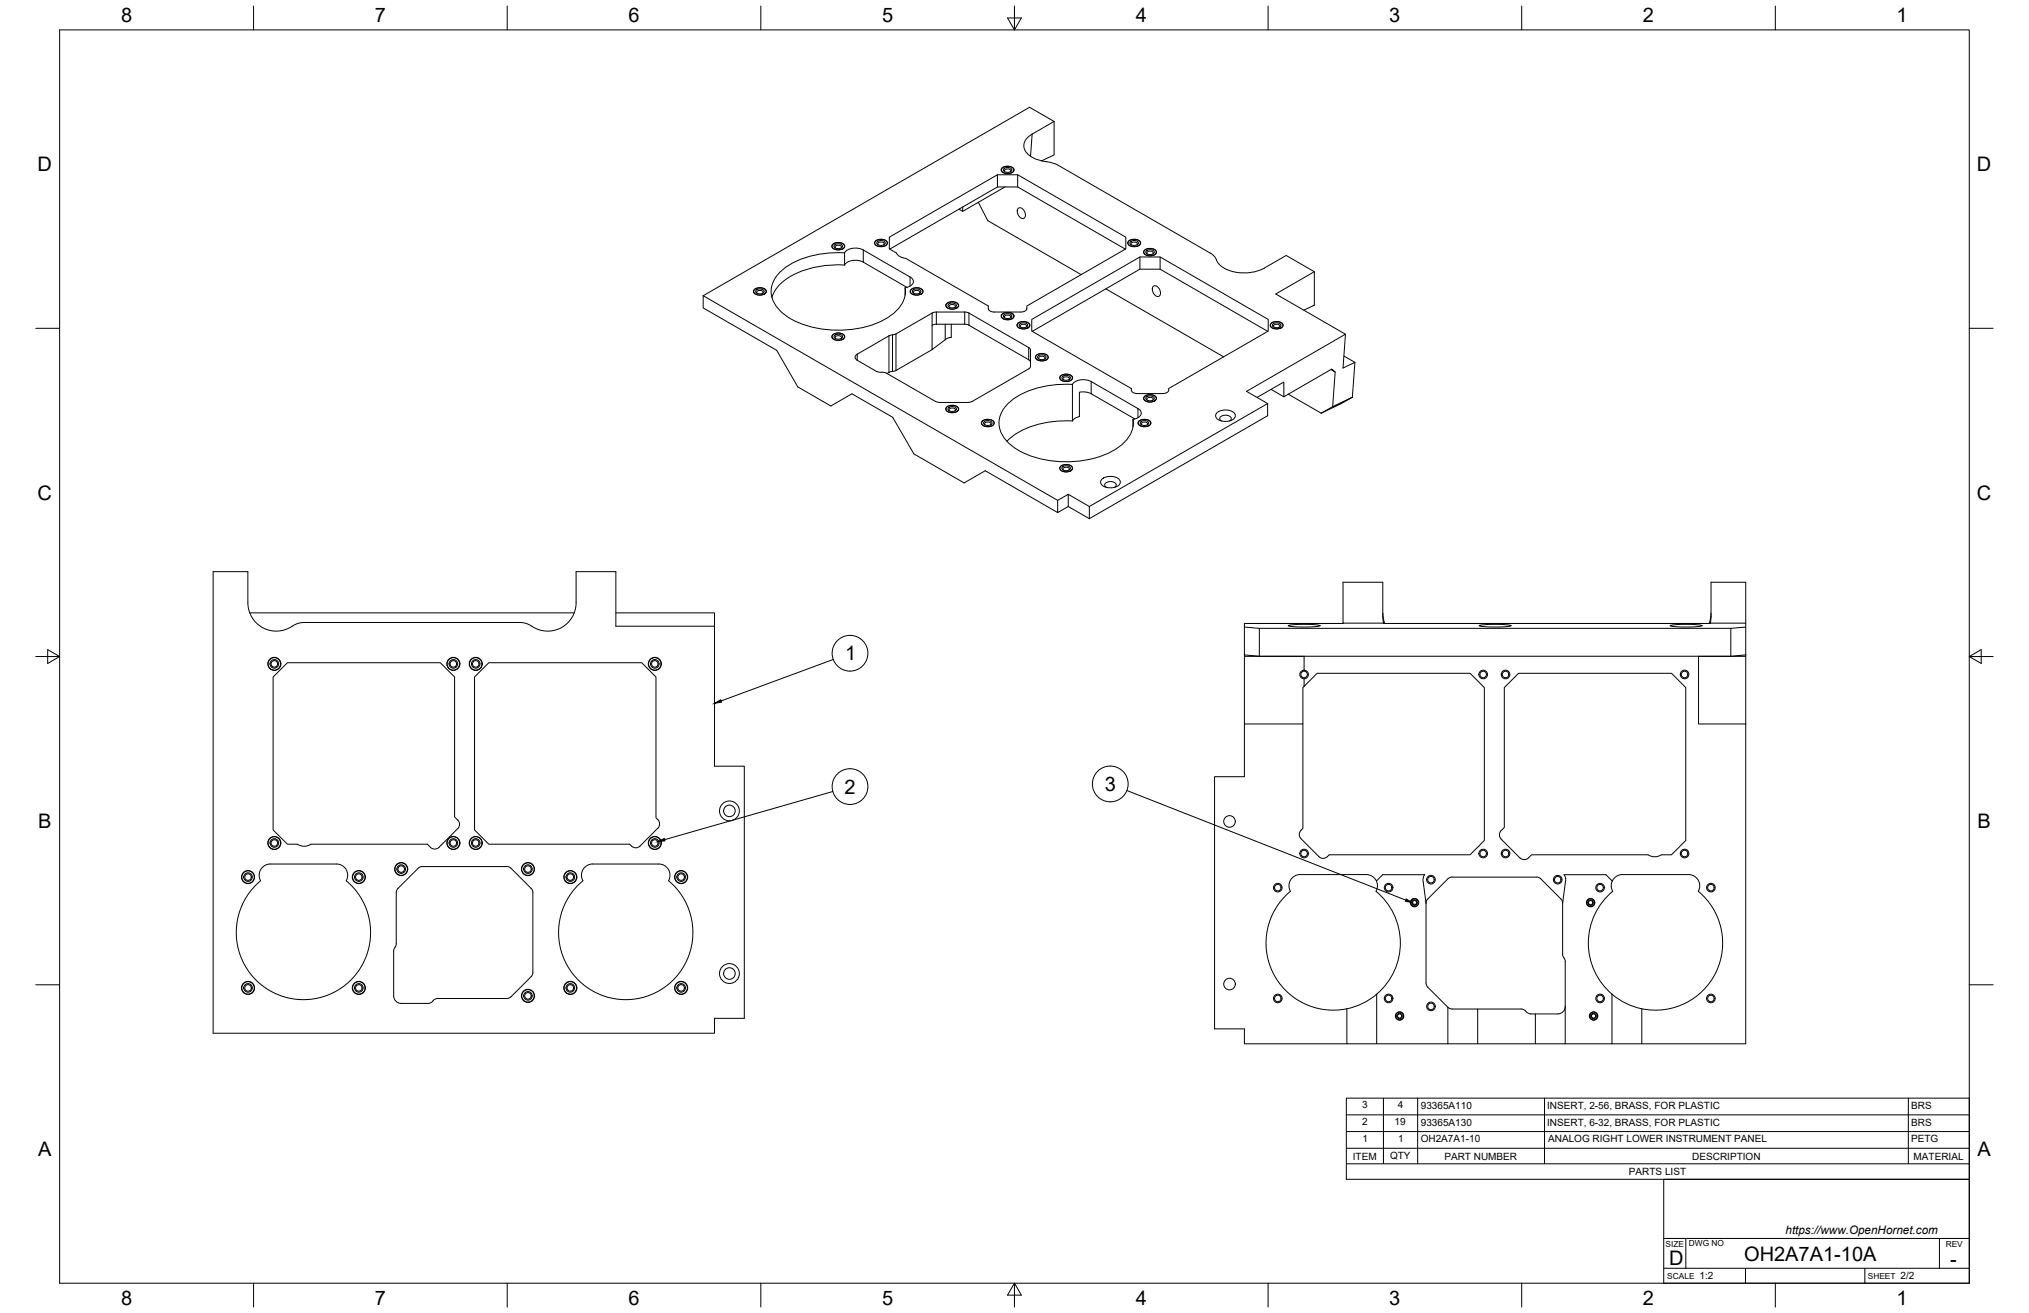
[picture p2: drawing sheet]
<svg xmlns="http://www.w3.org/2000/svg" width="864mm" height="559mm" viewBox="0 0 864 559" stroke-linecap="round" stroke-linejoin="round" font-family="sans-serif">
<!-- layer: Visible -->
<g fill="none" stroke="#000" stroke-width=".43">
<path d="M448.6 51.7l-9.3 5.4a5.2 5.2 0 0 0-3.5 4.9 5.2 5.2 0 0 0 3.5 4.9 24.2 24.2 0 0 0 8.5 2.4l2.6 1.1 64.7 37.3a7.2 7.2 0 0 1 3.4 4.3 16.3 16.3 0 0 0 15.7 3.6l3-1 10.2-5.9 12 6.9v14.3l-4.5 2.1M448.6 51.7v14.2l-5.3 2.6M448.6 51.7l-10.4-6-138.9 80.2M424.5 74.4v5.2M426.4 71.5a3.8 3.8 0 0 1 5.2 .4 2.24 2.24 0 0 1-3 2l-1.7-.5a1.17 1.17 0 0 1-.5-1.9zM426.6 71.6a3.3 3.3 0 0 1 4.9 .7 3.1 3.1 0 0 1-5.3 0zM427.2 71.8a2.12 2.12 0 0 1 3.5 .7 2.1 2.1 0 0 1-3.6-.3zM427.7 79.6l-18 10.4-1.5-1M427.8 73.1a1.07 1.07 0 0 1 .3-1.2 1.07 1.07 0 0 1 1.4 .1l.7 .6-.2 .5M433.2 74.4v5.2M409.7 88.1v1.9M416.4 86.1l4 7.8 39.8 23"/>
<path d="M433.3 88.8a2.02 2.02 0 0 1 3 1.7 1.46 1.46 0 0 1-.1 2.1 1.46 1.46 0 0 1-2.1-.1l-1.1-2.2zM331.8 116a36.2 36.2 0 0 1 25.7-8.5l2 .1a6.5 6.5 0 0 1 8-1.2l19.8 11.5a2.07 2.07 0 0 1 1.5 2.1 2.07 2.07 0 0 1-1.7 1.9l-1.9 .6a12.4 12.4 0 0 1-6 11.8 43.6 43.6 0 0 1-34.6 4.6 23 23 0 0 1-15.5-10.8 10.6 10.6 0 0 1 2.7-12.1zM354.4 104a3.8 3.8 0 0 1 5.1 .4 2.24 2.24 0 0 1-3 2l-1.7-.5a1.17 1.17 0 0 1-.4-1.9zM354.5 104a3.3 3.3 0 0 1 5 .8 3.1 3.1 0 0 1-5.4 0zM355.2 104.3a2.12 2.12 0 0 1 3.4 .6 2.1 2.1 0 0 1-3.6-.3zM355.7 105.6a1.07 1.07 0 0 1 .4-1.2 1.07 1.07 0 0 1 1.3 0l.8 .7-.3 .5M359.5 112.8a6.5 6.5 0 0 1 8-1.2l18.5 10.7M359.5 107.6v5.2M359.5 112.8a38.2 38.2 0 0 0-26.9 7.6 13.6 13.6 0 0 0-4 6.2M372.6 102.6a3.8 3.8 0 0 1 5.1 .4 2.24 2.24 0 0 1-3 2l-1.7-.5a1.17 1.17 0 0 1-.4-1.9zM372.7 102.7a3.3 3.3 0 0 1 4.9 .7 3.1 3.1 0 0 1-5.3 0zM373.3 102.9a2.12 2.12 0 0 1 3.5 .7 2.1 2.1 0 0 1-3.6-.4z"/>
<path d="M373.9 104.3a1.07 1.07 0 0 1 .4-1.3 1.07 1.07 0 0 1 1.3 .1l.8 .6-.3 .6M378.7 106l45.8-26.4h8.7l45.8 26.4M480.3 102.6a3.8 3.8 0 0 1 5.1 .4 2.24 2.24 0 0 1-3 2l-1.6-.5a1.17 1.17 0 0 1-.5-1.9zM480.4 102.7a3.3 3.3 0 0 1 5 .7 3.1 3.1 0 0 1-5.3 0zM481.1 102.9a2.12 2.12 0 0 1 3.4 .7 2.1 2.1 0 0 1-3.6-.4zM481.6 104.3a1.07 1.07 0 0 1 .4-1.3 1.07 1.07 0 0 1 1.3 .1l.8 .6-.2 .6M485.2 109.4v5.2M487.1 106.5a3.8 3.8 0 0 1 5.1 .4 2.24 2.24 0 0 1-3 2l-1.7-.5a1.17 1.17 0 0 1-.4-1.9zM487.2 106.5a3.3 3.3 0 0 1 4.9 .8 3.1 3.1 0 0 1-5.3 0zM487.9 106.8a2.12 2.12 0 0 1 3.4 .7 2.1 2.1 0 0 1-3.6-.4zM488.4 108.1a1.07 1.07 0 0 1 .4-1.2 1.07 1.07 0 0 1 1.3 0l.8 .7-.3 .5M493.8 109.4v5.2"/>
<path d="M559.4 115.6l-16.4 9.5 29.7 17.1-1.1 14.4 5.1-2.4-4.7-2.7M299.3 125.9v5.1l31.3 18.1 9 15.6 14 8.1 9-5.2 17.4 10 9 15.6 21.4 12.3 9-5.2 30.8 17.8M299.3 125.9l150.9 87.1M321 123.2a3.8 3.8 0 0 1 5.1 .4 2.24 2.24 0 0 1-3 2l-1.6-.4a1.16 1.16 0 0 1-.5-2zM321.1 123.3a3.3 3.3 0 0 1 5 .7 3.1 3.1 0 0 1-5.3 0zM321.8 123.6a2.12 2.12 0 0 1 3.4 .6 2.1 2.1 0 0 1-3.6-.3zM322.3 124.9a1.07 1.07 0 0 1 .4-1.3 1.07 1.07 0 0 1 1.3 .1l.8 .6-.2 .6M385.2 122.5v3.1M387.7 123.2a3.8 3.8 0 0 1 5.1 .4 2.24 2.24 0 0 1-3 2l-1.6-.4a1.17 1.17 0 0 1-.5-2zM387.8 123.3a3.3 3.3 0 0 1 5 .7 3.1 3.1 0 0 1-5.3 0zM388.5 123.6a2.12 2.12 0 0 1 3.4 .6 2.1 2.1 0 0 1-3.6-.3zM389 124.9a1.07 1.07 0 0 1 .4-1.3 1.07 1.07 0 0 1 1.3 .1l.8 .6-.3 .6"/>
<path d="M402.3 138v6.6M402.9 129.2a3.8 3.8 0 0 1 5.1 .4 2.24 2.24 0 0 1-3 2l-1.7-.5a1.17 1.17 0 0 1-.4-1.9zM403 129.2a3.3 3.3 0 0 1 4.9 .8 3.1 3.1 0 0 1-5.3 0zM403.7 129.5a2.12 2.12 0 0 1 3.4 .7 2.1 2.1 0 0 1-3.6-.4zM404.2 130.8a1.07 1.07 0 0 1 .4-1.2 1.07 1.07 0 0 1 1.3 .1l.8 .6-.3 .5M404.9 138v5.6M426.4 133.7a3.8 3.8 0 0 1 5.2 .4 2.24 2.24 0 0 1-3 2l-1.7-.4a1.17 1.17 0 0 1-.5-2zM426.6 133.8a3.3 3.3 0 0 1 4.9 .7 3.1 3.1 0 0 1-5.3 0zM427.2 134.1a2.12 2.12 0 0 1 3.5 .6 2.1 2.1 0 0 1-3.6-.3zM427.8 135.4a1.07 1.07 0 0 1 .3-1.3 1.07 1.07 0 0 1 1.4 .1l.7 .6-.2 .6M433.2 137.6a3.8 3.8 0 0 1 5.1 .4 2.24 2.24 0 0 1-3 2l-1.7-.5a1.17 1.17 0 0 1-.4-1.9zM433.3 137.7a3.3 3.3 0 0 1 5 .7 3.1 3.1 0 0 1-5.4 0z"/>
<path d="M434 138a2.12 2.12 0 0 1 3.4 .6 2.1 2.1 0 0 1-3.6-.3zM434.5 139.3a1.07 1.07 0 0 1 .4-1.3 1.07 1.07 0 0 1 1.3 .1l.8 .6-.3 .6M437 131.3v-1.1l42.2-24.3v-5l-46-26.5h-8.7l-46 26.5v5l3.1 1.7 1.1 1.4 2.9 1 35 20.2 .1 1.5 .7 .7 1.8 .4h11.3M437.1 131.3l-.8 1.1-1.8 .4M439.1 136l46.1-26.6h8.6l46 26.6v4.9l-42.4 24.5a1.94 1.94 0 0 1-2.5 2.1h-10.8l-1.8-.4a1.43 1.43 0 0 1-.8-1.7l-42.4-24.5zM470.7 122.9l50.1 29M490.8 122a2.02 2.02 0 0 1 3 1.7 1.46 1.46 0 0 1-.1 2.1 1.46 1.46 0 0 1-2.1-.2l-1.1-2.1zM541 137.6a3.8 3.8 0 0 1 5.1 .4 2.24 2.24 0 0 1-3 2l-1.7-.5a1.17 1.17 0 0 1-.4-1.9zM541.1 137.7a3.3 3.3 0 0 1 4.9 .7 3.1 3.1 0 0 1-5.3 0zM541.7 138a2.12 2.12 0 0 1 3.5 .6 2.1 2.1 0 0 1-3.6-.3zM542.3 139.3a1.07 1.07 0 0 1 .4-1.3 1.07 1.07 0 0 1 1.3 .1l.8 .6-.3 .6M354.4 142.5a3.8 3.8 0 0 1 5.1 .4 2.24 2.24 0 0 1-3 2l-1.7-.5a1.17 1.17 0 0 1-.4-1.9z"/>
<path d="M354.5 142.5a3.3 3.3 0 0 1 5 .8 3.1 3.1 0 0 1-5.4 0zM355.2 142.8a2.12 2.12 0 0 1 3.4 .6 2.1 2.1 0 0 1-3.6-.3zM355.7 144.1a1.07 1.07 0 0 1 .4-1.2 1.07 1.07 0 0 1 1.3 0l.8 .7-.3 .5M377.4 158.9l20.8 11.9 1.8 .5M378.4 158.5l-.8 .5M379.9 158.1l-1.5 .4M381.4 142.1l16-9.1 13.6-.2 1.4 .4 26 15.2 .2 7.5-.4 .8-24.4 14.1-1.8 .5M381.4 142.1l-3 .8-13.5 7.8-.9 1.1 .1 .8 .8 .7 8.1 4.7 4.4 .8M396.7 148.8l-15.3 8.9-1.5 .4M402.3 144.6l-5.6 4.2v-10.4l1.8-.4 13.3 .1 26.1 15 .7 1M404.9 143.6l-1.5 .3-1.1 .7M439.3 141l45.9-26.4h8.6l45.8 26.4"/>
<path d="M441 151.2a3.8 3.8 0 0 1 5.1 .4 2.24 2.24 0 0 1-3 2l-1.6-.4a1.17 1.17 0 0 1-.5-2zM441.1 151.3a3.3 3.3 0 0 1 5 .7 3.1 3.1 0 0 1-5.3 0zM441.8 151.6a2.12 2.12 0 0 1 3.4 .6 2.1 2.1 0 0 1-3.6-.3zM442.3 152.9a1.07 1.07 0 0 1 .4-1.3 1.07 1.07 0 0 1 1.3 .1l.8 .6-.3 .6M566.5 157.3l1.8 1-1.5-1.2-20.4 11.8v-6.3l-11.3 6.5M568.3 158.3l-1.1 14.8-4.9 2.8M572.7 142.2l-42.1 24.4 8.9 5.1M576.7 154.2l-1.1 14.9M399.9 171.3h12.1M402.9 173.3a3.8 3.8 0 0 1 5.1 .4 2.24 2.24 0 0 1-3 2l-1.7-.5a1.17 1.17 0 0 1-.4-1.9zM403 173.3a3.3 3.3 0 0 1 4.9 .8 3.1 3.1 0 0 1-5.3 0zM403.7 173.6a2.12 2.12 0 0 1 3.4 .6 2.1 2.1 0 0 1-3.6-.3z"/>
<path d="M404.2 174.9a1.07 1.07 0 0 1 .4-1.3 1.07 1.07 0 0 1 1.3 .1l.8 .6-.3 .6M418 179.2a3.8 3.8 0 0 1 5.1 .4 2.24 2.24 0 0 1-3 2l-1.6-.4a1.17 1.17 0 0 1-.5-2zM418.1 179.3a3.3 3.3 0 0 1 5 .7 3.1 3.1 0 0 1-5.3 0zM418.8 179.6a2.12 2.12 0 0 1 3.5 .6 2.1 2.1 0 0 1-3.7-.3zM451.4 160a3.8 3.8 0 0 1 5.1 .4 2.24 2.24 0 0 1-3 2l-1.7-.5a1.17 1.17 0 0 1-.4-1.9zM451.5 160a3.3 3.3 0 0 1 4.9 .8 3.1 3.1 0 0 1-5.3 0zM452.1 160.3a2.12 2.12 0 0 1 3.5 .7 2.1 2.1 0 0 1-3.6-.4zM452.7 161.6a1.07 1.07 0 0 1 .4-1.2 1.07 1.07 0 0 1 1.3 0l.8 .7-.3 .5M456.5 163.6a6.5 6.5 0 0 1 7.9-1.2l19.9 11.5a2.08 2.08 0 0 1 1.4 2.1 2.08 2.08 0 0 1-1.6 1.9l-1.9 .6M456.5 163.6v15.6M456.5 179.2a38.2 38.2 0 0 0-26.9 7.6l-1 1M456.5 163.6a38.6 38.6 0 0 0-26.6 7.4 11 11 0 0 0-.5 17.7 38.3 38.3 0 0 0 27.1 7.8 35.1 35.1 0 0 0 22.1-8.3 11.2 11.2 0 0 0 3.6-9.7"/>
<path d="M482.2 178.5v3.1M483 178.3l-18.6-10.7-1.2-.5-2.2-.3-1.6 .1v10.4l-1.8 .7-1.1 1.2M484.7 179.2a3.8 3.8 0 0 1 5.1 .4 2.24 2.24 0 0 1-3 2l-1.6-.4a1.17 1.17 0 0 1-.5-2zM484.8 179.3a3.3 3.3 0 0 1 5 .7 3.1 3.1 0 0 1-5.3 0zM485.5 179.6a2.12 2.12 0 0 1 3.4 .6 2.1 2.1 0 0 1-3.6-.3zM487.1 168.7a3.8 3.8 0 0 1 5.1 .4 2.24 2.24 0 0 1-3 2l-1.7-.4a1.17 1.17 0 0 1-.4-2zM487.2 168.8a3.3 3.3 0 0 1 4.9 .7 3.1 3.1 0 0 1-5.3 0zM487.9 169.1a2.12 2.12 0 0 1 3.4 .6 2.1 2.1 0 0 1-3.6-.3zM488.4 170.4a1.07 1.07 0 0 1 .4-1.3 1.07 1.07 0 0 1 1.3 .1l.8 .6-.3 .6M518 175.6a5.9 5.9 0 0 1 7.6 .5 2.05 2.05 0 0 1-1.7 2.9 5.2 5.2 0 0 1-6.5-1.8zM519.9 179.2a1.2 1.2 0 0 1-.7-1.4 1.2 1.2 0 0 1 1.3-.9 2.65 2.65 0 0 1 3.6 1.4l-.8 .9M541 165.7l5.4 3.2"/>
<path d="M548.3 167.8l14 8.1M567.2 173.1l8.4-4-4.9 2.8-8.4 4M419.3 180.9a1.07 1.07 0 0 1 .4-1.3 1.07 1.07 0 0 1 1.3 .1l.8 .6-.2 .6M451.4 198.5a3.8 3.8 0 0 1 5.1 .4 2.24 2.24 0 0 1-3 2l-1.7-.5a1.17 1.17 0 0 1-.4-1.9zM451.5 198.5a3.3 3.3 0 0 1 4.9 .8 3.1 3.1 0 0 1-5.3 0zM452.1 198.8a2.12 2.12 0 0 1 3.5 .6 2.1 2.1 0 0 1-3.6-.3zM486 180.9a1.07 1.07 0 0 1 .4-1.3 1.07 1.07 0 0 1 1.3 .1l.8 .6-.3 .6M450.2 213l4.5-2.6v5.2l-4.5 2.5zM452.7 200.1a1.07 1.07 0 0 1 .4-1.2 1.07 1.07 0 0 1 1.3 0l.8 .7-.3 .5M454.7 215.6l9 5.1M454.7 210.4l9 5.2M463.7 215.6l75.8-43.9v5.2l-75.8 43.8z"/>
<path d="M469 203.9a5.9 5.9 0 0 1 7.6 .5 2.05 2.05 0 0 1-1.6 2.8 5.2 5.2 0 0 1-6.6-1.8zM470.9 207.4a1.2 1.2 0 0 1-.7-1.4 1.2 1.2 0 0 1 1.3-.9 2.65 2.65 0 0 1 3.6 1.4l-.7 .9M105.5 256.5a12.2 12.2 0 0 0 7.1 11 12.2 12.2 0 0 0 12.9-1.7l2-.7 2.1-.2h91.5a12.4 12.4 0 0 1 7.2 2.7 12.1 12.1 0 0 0 16.9-11.1M105.5 256.5v-13.2h-14.8v196.4h213.4v-6.3h12.7v-107.3h-12.7v-65.3h-42M245.2 256.5v-13.2h16.9v23.2h42M571.6 247.8h17v14.6l.3 2.8h-17.3zM106.3 260.8h138.1M529.7 278.7v.6h25.4v5.9M529.7 278.7l6.3 .6h200.7l6.3-.6M529.7 279.3v51.3h-12.7v107.3h12.7v6.3h43.6M529.7 278.7v-11.8l6.3 .5v11.9M536 267.4h200.7"/>
<path d="M548.3 266.3a39.8 39.8 0 0 1 13.5 0 39.8 39.8 0 0 1-13.5 0zM571.6 265.2l-41.9 .1v1.6M588.6 261l.8 4.3M588.9 265.2h139M629.6 266.3a39.8 39.8 0 0 1 13.5 0 39.8 39.8 0 0 1-13.5 0zM710.9 266.3a39.8 39.8 0 0 1 13.5 0 39.8 39.8 0 0 1-13.5 0zM722.9 279.3h20.1v28.8h-20.1zM727.9 265.2h15.1M728 265.2l.3-2.8v-14.6h14.7v30.9M728.3 261l-.8 4.3M743 266.9l-6.3 .5v11.9M743 278.7v.6"/>
<path d="M555.1 292.1l5.5-5.5h65.1l6.1 6v65.1l-6.1 6.1h-59.9a2.82 2.82 0 0 1-4.4 .8l-7.7-7.6M555.1 292.1l-.6 .5v15.5h-24.8M555.1 288.9v3.2M554.5 308.1v44.5a2.79 2.79 0 0 0-.8 4.3M743 308.1v136.1h-44.2M126.6 359.3h-4.3l-6.1-6.1v-65.1l6.1-6.1h65.1l6.1 6.1v59.6a3.4 3.4 0 0 1 2 4l-.6 .9-8.1 8-.9 .6-1.2 .2a4.3 4.3 0 0 1-2.8-2.1h-49.6M132.3 359.3a5.1 5.1 0 0 1-5.7 0M280 348.9l.8 1.5-.4 1.6-8 8.1a2.82 2.82 0 0 1-4.4-.8h-60l-6-6.1v-65.1l6-6.1h65.1l6.1 6.1v60l.8 .8M638.9 353.5l1.4-1.3v-59.6l6-6h65.1l6.1 6v65.1l-6.1 6.1h-4.2a5.1 5.1 0 0 1-5.7 0h-49.6l-1.4 1.3M638.9 357.1l8 8M638.9 353.5l-.6 1-.1 1.1 .7 1.5M111.8 369l1.9-1.1 1.4-.2h28.1a4.8 4.8 0 0 1 4.2 7.1 28.6 28.6 0 0 1 2.6 41.6 28.6 28.6 0 0 1-41.7 0 28.6 28.6 0 0 1 2.6-41.6 4.8 4.8 0 0 1 .9-5.8z"/>
<path d="M226.1 378.1l-8.6-8.6-1.4-.7h-36.3l-1.5 .5-8.9 8.8-.7 1.4v22.1l-1.1 3.2v19.1a3.2 3.2 0 0 0 3.1 3.1h12l.9-.4 1.4-1.3 1.3-.4M226.1 378.1l.7 1.8M226.8 379.9v34M249 369l1.8-1.1 1.5-.2h28.1a4.8 4.8 0 0 1 4.1 7.1 28.6 28.6 0 0 1 2.7 41.6 28.6 28.6 0 0 1-41.7 0 28.6 28.6 0 0 1 2.6-41.6 4.8 4.8 0 0 1 .9-5.8zM553.4 372.2h28.1a4.8 4.8 0 0 1 4.3 2.8M553.4 372.2a4.8 4.8 0 0 0-4.2 7.1 28.6 28.6 0 0 0-7.5 34.4 28.6 28.6 0 0 0 31.6 15.6M585.8 375l2.7-2.7h17.9l-.5 .9-.2 1.5 1.3 9.7M585.8 375l.5 2.5-.6 1.8a28.6 28.6 0 0 1 .3 43.8M616.2 374l-8.5 8.6-.7 1.8M616.3 374l1.7-.7h36.4l1.1 .5 8.9 8.8 .7 1.8M646.9 365.1l1 .6 1.1 .2 1.6-.8M686.2 375l-2.7-2.7h-17.8l.5 .9 .2 1.5-1.3 9.7"/>
<path d="M686.2 375l-.4 2.5 .6 1.8a28.6 28.6 0 0 0-.3 43.8M686.2 375a4.7 4.7 0 0 1 4.3-2.8h28.2a4.8 4.8 0 0 1 4.1 7.1 28.6 28.6 0 0 1 7.6 34.4 28.6 28.6 0 0 1-31.6 15.6M607 384.4v34.3l.7 1.4 8.5 8.6v15.5M665.1 384.4v21.7M226.1 415.6l-8.6 8.6-1.4 .7h-29.8M226.8 413.8l-.7 1.8M665.1 406.1l1.1 3.2v34.9h-12.7v-12.7h9.5a3.2 3.2 0 0 0 3.2-3.2M573.3 429.3a28.5 28.5 0 0 0 12.7-6.2v21.1h-12.7zM616.3 428.7l1.7 .7h10.9v14.8h-12.7M628.9 429.4h18.5M647.4 429.4l1.4 .4 1.8 1.5 2.9 .2M686.1 423.1v21.1"/>
<path d="M686.1 423.1a28.6 28.6 0 0 0 12.7 6.2M698.8 429.3v14.9h-12.7M586 444.2h30.2M628.9 444.2h24.6M666.2 444.2h19.9"/>
<circle cx="116.8" cy="282.5" r="2.78"/>
<circle cx="116.8" cy="282.5" r="2.66"/>
<circle cx="116.8" cy="282.5" r="1.39"/>
<circle cx="116.8" cy="282.5" r="1.83"/>
<circle cx="193" cy="282.5" r="2.78"/>
<circle cx="193" cy="282.5" r="2.66"/>
<circle cx="193" cy="282.5" r="1.39"/>
<circle cx="193" cy="282.5" r="1.83"/>
<circle cx="202.5" cy="282.5" r="2.78"/>
<circle cx="202.5" cy="282.5" r="2.66"/>
<circle cx="202.5" cy="282.5" r="1.39"/>
<circle cx="202.5" cy="282.5" r="1.83"/>
<circle cx="278.7" cy="282.5" r="2.78"/>
<circle cx="278.7" cy="282.5" r="2.66"/>
<circle cx="278.7" cy="282.5" r="1.39"/>
<circle cx="278.7" cy="282.5" r="1.83"/>
<circle cx="555.1" cy="287.1" r="1.39"/>
<circle cx="555.1" cy="287.1" r="1.83"/>
<circle cx="631.3" cy="287.1" r="1.39"/>
<circle cx="631.3" cy="287.1" r="1.83"/>
<circle cx="640.8" cy="287.1" r="1.39"/>
<circle cx="640.8" cy="287.1" r="1.83"/>
<circle cx="717" cy="287.1" r="1.39"/>
<circle cx="717" cy="287.1" r="1.83"/>
<circle cx="116.8" cy="358.8" r="2.78"/>
<circle cx="116.8" cy="358.8" r="2.66"/>
<circle cx="116.8" cy="358.8" r="1.39"/>
<circle cx="116.8" cy="358.8" r="1.83"/>
<circle cx="193" cy="358.8" r="2.78"/>
<circle cx="193" cy="358.8" r="2.66"/>
<circle cx="193" cy="358.8" r="1.39"/>
<circle cx="193" cy="358.8" r="1.83"/>
<circle cx="202.5" cy="358.8" r="2.78"/>
<circle cx="202.5" cy="358.8" r="2.66"/>
<circle cx="202.5" cy="358.8" r="1.39"/>
<circle cx="202.5" cy="358.8" r="1.83"/>
<circle cx="278.7" cy="358.8" r="2.78"/>
<circle cx="278.7" cy="358.8" r="2.66"/>
<circle cx="278.7" cy="358.8" r="1.39"/>
<circle cx="278.7" cy="358.8" r="1.83"/>
<circle cx="310.5" cy="345.1" r="2.47"/>
<circle cx="310.5" cy="345.1" r="4.2"/>
<circle cx="523.3" cy="349.6" r="2.47"/>
<circle cx="105.6" cy="373.3" r="2.78"/>
<circle cx="105.6" cy="373.3" r="2.66"/>
<circle cx="105.6" cy="373.3" r="1.39"/>
<circle cx="105.6" cy="373.3" r="1.83"/>
<circle cx="152.7" cy="373.3" r="2.78"/>
<circle cx="152.7" cy="373.3" r="2.66"/>
<circle cx="152.7" cy="373.3" r="1.39"/>
<circle cx="152.7" cy="373.3" r="1.83"/>
<circle cx="170.8" cy="369.9" r="2.78"/>
<circle cx="170.8" cy="369.9" r="2.66"/>
<circle cx="170.8" cy="369.9" r="1.39"/>
<circle cx="170.8" cy="369.9" r="1.83"/>
<circle cx="224.7" cy="369.9" r="2.78"/>
<circle cx="224.7" cy="369.9" r="2.66"/>
<circle cx="224.7" cy="369.9" r="1.39"/>
<circle cx="224.7" cy="369.9" r="1.83"/>
<circle cx="242.7" cy="373.3" r="2.78"/>
<circle cx="242.7" cy="373.3" r="2.66"/>
<circle cx="242.7" cy="373.3" r="1.39"/>
<circle cx="242.8" cy="373.3" r="1.83"/>
<circle cx="289.9" cy="373.3" r="2.78"/>
<circle cx="289.9" cy="373.3" r="2.66"/>
<circle cx="289.9" cy="373.3" r="1.39"/>
<circle cx="289.9" cy="373.3" r="1.83"/>
<circle cx="543.9" cy="377.8" r="1.39"/>
<circle cx="543.9" cy="377.8" r="1.83"/>
<circle cx="555.1" cy="363.3" r="1.39"/>
<circle cx="555.1" cy="363.3" r="1.83"/>
<circle cx="591" cy="377.8" r="1.83"/>
<circle cx="591" cy="377.8" r="1.39"/>
<circle cx="609.1" cy="374.4" r="1.39"/>
<circle cx="609.1" cy="374.4" r="1.83"/>
<circle cx="631.3" cy="363.3" r="1.39"/>
<circle cx="631.3" cy="363.3" r="1.83"/>
<circle cx="640.8" cy="363.3" r="1.39"/>
<circle cx="640.8" cy="363.3" r="1.83"/>
<circle cx="663" cy="374.4" r="1.39"/>
<circle cx="663" cy="374.4" r="1.83"/>
<circle cx="681" cy="377.8" r="1.83"/>
<circle cx="681" cy="377.8" r="1.39"/>
<circle cx="717" cy="363.3" r="1.39"/>
<circle cx="717" cy="363.3" r="1.83"/>
<circle cx="728.2" cy="377.8" r="1.39"/>
<circle cx="728.2" cy="377.8" r="1.83"/>
<circle cx="602.1" cy="384.1" r="1.79"/>
<circle cx="602.1" cy="384.1" r="1.64"/>
<circle cx="602.1" cy="384.1" r=".9"/>
<circle cx="602.1" cy="384.1" r="1.17"/>
<circle cx="677" cy="384.1" r="1.79"/>
<circle cx="677" cy="384.1" r="1.64"/>
<circle cx="677" cy="384.1" r=".9"/>
<circle cx="677" cy="384.1" r="1.17"/>
<circle cx="310.5" cy="414.3" r="2.47"/>
<circle cx="310.5" cy="414.3" r="4.2"/>
<circle cx="523.3" cy="418.8" r="2.47"/>
<circle cx="105.6" cy="420.4" r="2.78"/>
<circle cx="105.6" cy="420.4" r="2.66"/>
<circle cx="105.6" cy="420.4" r="1.39"/>
<circle cx="105.6" cy="420.4" r="1.83"/>
<circle cx="152.7" cy="420.4" r="2.78"/>
<circle cx="152.7" cy="420.4" r="2.66"/>
<circle cx="152.7" cy="420.4" r="1.39"/>
<circle cx="152.7" cy="420.4" r="1.83"/>
<circle cx="224.7" cy="423.8" r="2.78"/>
<circle cx="224.7" cy="423.8" r="2.66"/>
<circle cx="224.7" cy="423.8" r="1.39"/>
<circle cx="224.7" cy="423.8" r="1.83"/>
<circle cx="242.7" cy="420.4" r="2.78"/>
<circle cx="242.7" cy="420.4" r="2.66"/>
<circle cx="242.7" cy="420.4" r="1.39"/>
<circle cx="242.8" cy="420.4" r="1.83"/>
<circle cx="289.9" cy="420.4" r="2.78"/>
<circle cx="289.9" cy="420.4" r="2.66"/>
<circle cx="289.9" cy="420.4" r="1.39"/>
<circle cx="289.9" cy="420.4" r="1.83"/>
<circle cx="543.9" cy="424.9" r="1.39"/>
<circle cx="543.9" cy="424.9" r="1.83"/>
<circle cx="591" cy="424.9" r="1.83"/>
<circle cx="591" cy="424.9" r="1.39"/>
<circle cx="595.7" cy="432.4" r="1.79"/>
<circle cx="595.7" cy="432.4" r="1.64"/>
<circle cx="595.7" cy="432.4" r=".9"/>
<circle cx="595.7" cy="432.4" r="1.17"/>
<circle cx="609.1" cy="428.3" r="1.83"/>
<circle cx="609.1" cy="428.3" r="1.39"/>
<circle cx="678.3" cy="432.4" r="1.79"/>
<circle cx="678.3" cy="432.4" r="1.64"/>
<circle cx="678.3" cy="432.4" r=".9"/>
<circle cx="678.3" cy="432.4" r="1.17"/>
<circle cx="681" cy="424.9" r="1.83"/>
<circle cx="681" cy="424.9" r="1.39"/>
<circle cx="728.2" cy="424.9" r="1.39"/>
<circle cx="728.2" cy="424.9" r="1.83"/>
</g>
<!-- layer: Visible Narrow -->
<g fill="none" stroke="#000" stroke-width=".43">
<path d="M439.3 57.1l-.7 9.4M367.4 106.4v5.2M387.3 117.9v3.9M396.7 133.2v5.2M398.5 132.8v5.2M410.6 132.8v5.2M412.4 133.2v5.2M364.8 150.7v2.6M378.4 142.9v15.6M379.9 142.5v15.6M381.4 142.1v15.6M437.9 147.9v5.2"/>
<path d="M464.4 162.4v5.2M484.3 173.9v3.9"/>
</g>
<!-- layer: Border -->
<g fill="none" stroke="#000" stroke-width=".43">
<path d="M25.4 12.7h812.8v533.4h-812.8zM107.9 2.6v10.1M215.9 2.6v10.1M323.8 2.6v10.1M428.8 7.6h5.9l-2.9 5.1zM431.8 2.6v10.1M539.7 2.6v10.1M647.7 2.6v10.1M755.6 2.6v10.1M15.2 139.7h10.2M838.2 139.7h10.1M15.2 279.4h10.2"/>
<path d="M20.3 276.5l5.1 2.9-5.1 3zM838.2 279.4l5.1-2.9v5.9zM838.2 279.4h10.1M15.2 419.1h10.2M838.2 419.1h10.1M107.9 546.1v10.2M215.9 546.1v10.2M323.8 546.1v10.2M431.8 546.1l2.9 5.1h-5.9zM431.8 546.1v10.2M539.7 546.1v10.2M647.7 546.1v10.2"/>
<path d="M755.6 546.1v10.2"/>
</g>
<!-- layer: Titleblock -->
<path d="M708.1 501.9h130.1v44.2h-130.1zM708.1 539.8h130.1M708.1 527.1h130.1M717.5 527.1v12.7M742.9 539.8v6.3M793.7 539.8v6.3M825.5 527.1v12.7" fill="none" stroke="#000" stroke-width=".43"/>
<!-- layer: Parts Lists -->
<path d="M573 467.4h265.2v34.5h-265.2zM573 474.5h265.2M588.8 467.4v27.9M603.4 467.4v27.9M657.4 467.4v27.9M812.2 467.4v27.9M573 495.3h265.2M573 488.7h265.2M573 481.6h265.2" fill="none" stroke="#000" stroke-width=".43"/>
<!-- layer: Balloons -->
<g fill="none" stroke="#000" stroke-width=".43">
<path d="M354.6 280.7l-47.6 17.6M354.4 336.9l-71.5 20.5M479.6 336.4l118.7 46.7"/>
<circle cx="361.8" cy="278" r="7.6"/>
<circle cx="361.8" cy="334.8" r="7.6"/>
<circle cx="472.6" cy="333.6" r="7.6"/>
</g>
<path d="M304.1 299.4l2.7-1.6 .3 1zM280 358.2l2.7-1.3 .3 .9zM598.5 382.6l2.7 1.6-3.1-.7z" fill="#000" stroke="#000" stroke-width=".43"/>
<g font-size="8.5">
<text x="51.6" y="9.4">8</text>
<text x="159.5" y="9.4">7</text>
<text x="267.5" y="9.4">6</text>
<text x="375.4" y="9.3">5</text>
<text x="483.4" y="9.4">4</text>
<text x="591.3" y="9.4">3</text>
<text x="699.3" y="9.4">2</text>
<text x="807.2" y="9.4">1</text>
<text x="16" y="72.9">D</text>
<text x="841.4" y="72.9">D</text>
<text x="16" y="212.6">C</text>
<text x="841.4" y="212.6">C</text>
<text x="359.7" y="281.1">1</text>
<text x="359.5" y="337.8">2</text>
<text x="470.2" y="336.7">3</text>
<text x="16.2" y="352.3">B</text>
<text x="841.7" y="352.3">B</text>
<text x="16.2" y="492">A</text>
<text x="841.7" y="492">A</text>
<text x="710.4" y="538.4">D</text>
<text x="742.4" y="536.7">OH2A7A1-10A</text>
<text x="830.1" y="538.8">-</text>
<text x="51.6" y="555.5">8</text>
<text x="159.5" y="555.5">7</text>
<text x="267.5" y="555.5">6</text>
<text x="375.4" y="555.4">5</text>
<text x="483.4" y="555.5">4</text>
<text x="591.3" y="555.5">3</text>
<text x="699.3" y="555.5">2</text>
<text x="807.2" y="555.5">1</text>
</g>
<text font-size="5" x="760" y="525.2">https://www.OpenHornet.com</text>
<g font-size="4.3">
<text x="579.8" y="471.7">3</text>
<text x="595" y="471.7">4</text>
<text x="604.7" y="472">93365A110</text>
<text x="658.5" y="472">INSERT, 2-56, BRASS, FOR PLASTIC</text>
<text x="813.5" y="472">BRS</text>
<text x="579.8" y="478.8">2</text>
<text x="593.6" y="478.8">19</text>
<text x="604.7" y="479.1">93365A130</text>
<text x="658.5" y="479.1">INSERT, 6-32, BRASS, FOR PLASTIC</text>
<text x="813.5" y="479.1">BRS</text>
<text x="579.9" y="485.9">1</text>
<text x="595.1" y="485.9">1</text>
<text x="604.7" y="486.2">OH2A7A1-10</text>
<text x="658.9" y="486.2">ANALOG RIGHT LOWER INSTRUMENT PANEL</text>
<text x="813.4" y="486.2">PETG</text>
<text x="575.8" y="493.5">ITEM</text>
<text x="591.7" y="493.4">QTY</text>
<text x="614.8" y="493.5">PART NUMBER</text>
<text x="720.3" y="493.5">DESCRIPTION</text>
<text x="814.5" y="493.5">MATERIAL</text>
<text x="693.3" y="500.1">PARTS LIST</text>
<text x="723.4" y="544.5">1:2</text>
<text x="809" y="544.5">2/2</text>
</g>
<g font-size="3.5">
<text x="708.9" y="530.9">SIZE</text>
<text x="718.9" y="530.5">DWG NO</text>
<text x="828.2" y="530.9">REV</text>
<text x="709.6" y="544.2">SCALE</text>
<text x="795" y="544.2">SHEET</text>
</g>
</svg>
